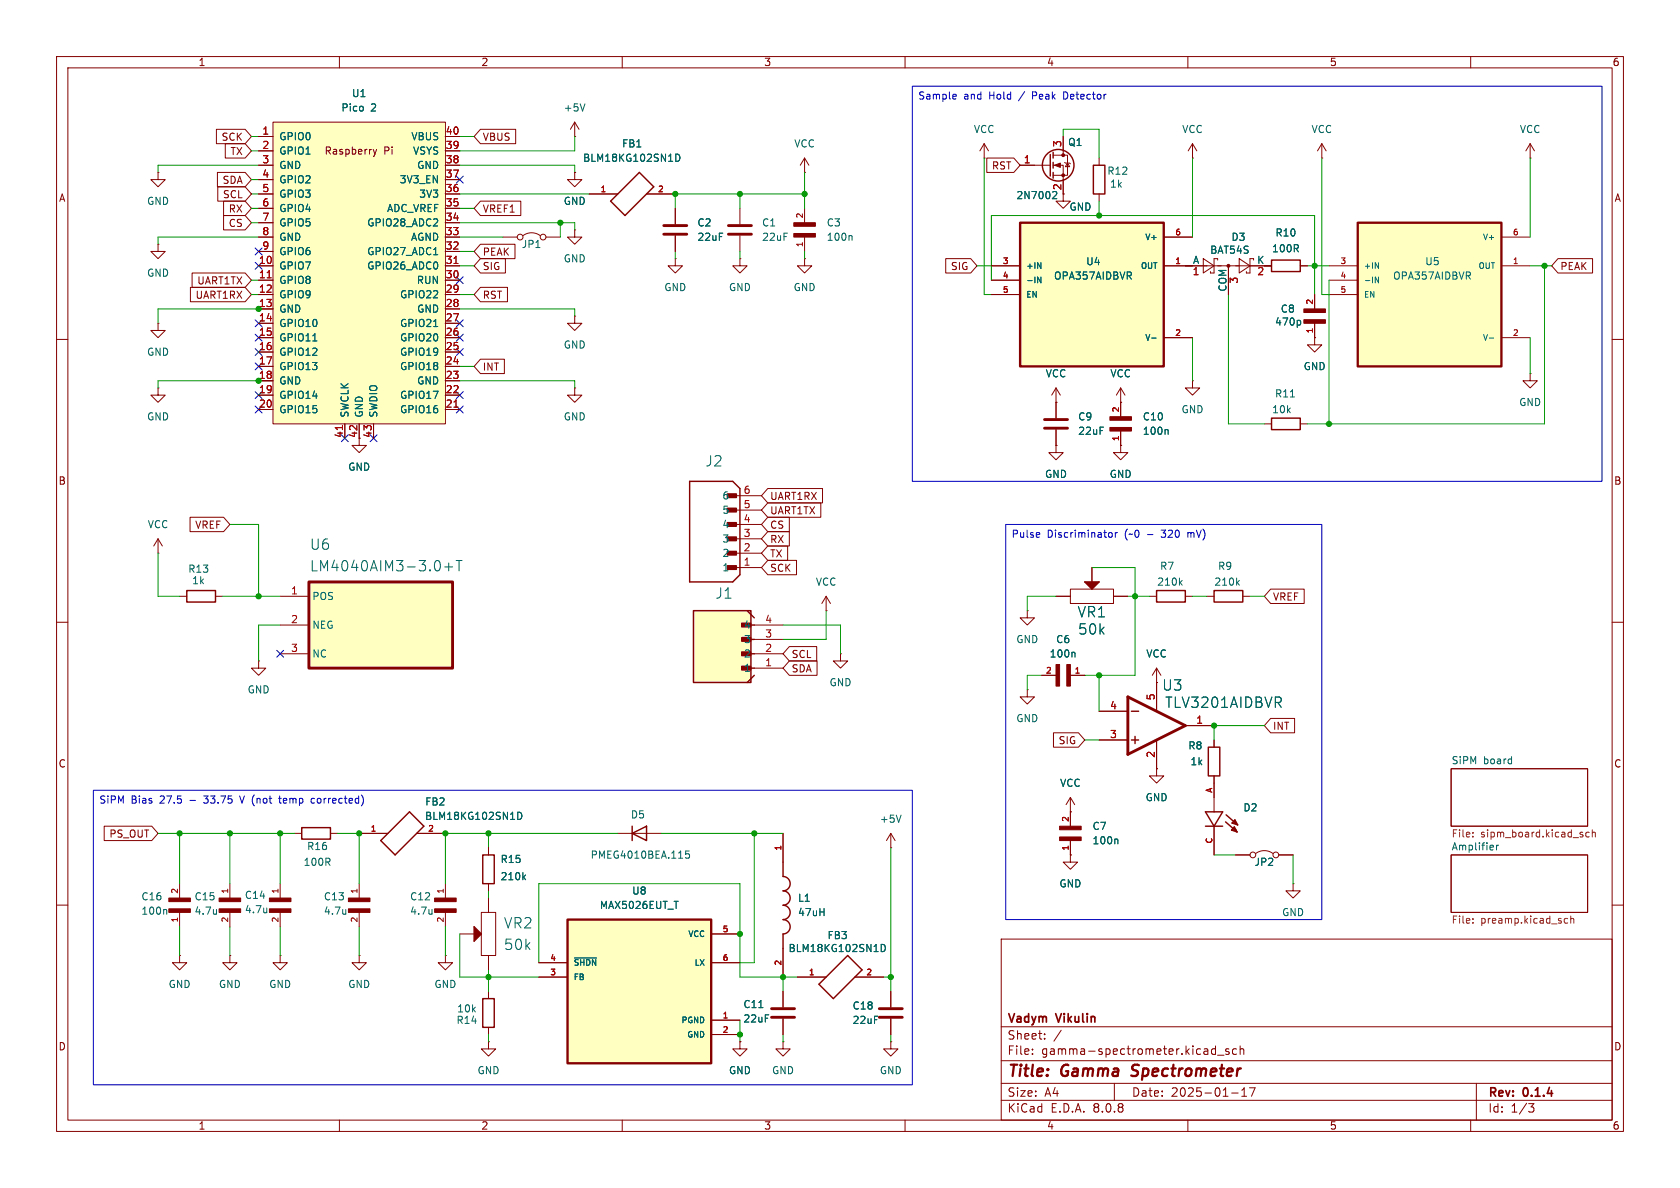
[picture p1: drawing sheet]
<svg xmlns="http://www.w3.org/2000/svg" width="297mm" height="210mm" viewBox="0 0 297 210" stroke-linecap="round" stroke-linejoin="round" font-family="sans-serif">
<g fill="none" stroke="#840000" stroke-width=".18">
<path d="M10 10h277v190h-277zM12 12h273v186h-273zM60 10v2M110 10v2M160 10v2M210 10v2M260 10v2M104.1 34.3h5.1M114.3 34.3h5.1M119.4 36.8v2.8M130.8 36.8v2.8M119.4 45.7v1.3h1.2l-1.2 1.3-1.3-1.3h1.3"/>
<path d="M119.4 45.7h.1M119.4 41.7v2.8M130.8 45.7v1.3h1.3l-1.3 1.3-1.3-1.3h1.3M130.8 45.7h.1M130.8 41.7v2.8M142.2 45.7v1.3h1.3l-1.3 1.3-1.2-1.3h1.2M142.2 45.7h.1M10 60h2M63.5 77.5v1.2h1.3l-1.3 1.3-1.3-1.3h1.3M285 60h2M10 110h2M45.7 116.8v1.3h1.3l-1.3 1.3-1.3-1.3h1.3"/>
<path d="M45.7 116.8h.1M213.4 105.4h1.2M219.7 105.4h1.3M285 110h2M194.3 130.8h5.1M194.3 125.7h5.1M204.5 120.7v5M204.5 130.8v5.1M209.5 128.3h5.1M214.6 130.8v1.3M214.6 137.2v6.3M256.5 135.9h24.2v10.2h-24.2z"/>
<path d="M214.6 146.1v5M228.6 156.2v1.3h1.3l-1.3 1.3-1.3-1.3h1.3M228.6 156.2h.1M256.5 151.1h24.2v10.2h-24.2zM10 160h2M177 166h108v32h-108zM285 160h2M60 198v2M110 198v2M160 198v2M177 194.5h108M177 191.5h108"/>
<path d="M177 187.5h108M177 181.5h108M182.5 186.3v.1M182.5 185.5v.1M184.7 183.6v.1M184.7 182.8v.1M187.6 182.1l-1.3 2M197 191.5v3M210 198v2M214.3 186.3h.6M214.3 185.5h.6M214.9 184.9v1.5"/>
<path d="M215.2 186.5h1.2M217.2 185.5l-.3-.1-.2 .2v.2l.5 .2v.3h-.5M217.7 193.2h1.2M218.6 185.5l-.4-.1-.3 .3v.4l.1 .2h.6M219.2 185.5l.3-.1 .3 .1 .1 .9M219.2 184.9v1.5M219.5 193.8h.9M219.5 192.7l.5-.4v1.5M220.9 192.3h1l-.7 1.5M260 198v2M261 191.5v6.5M270.2 195.1h1l-.5 .6 .4 .1 .1 .5-.3 .3h-.4"/>
</g>
<path d="M200 190.1l.3 .1M200.3 188.4l-.1 .2v.4" fill="none" stroke="#840000" stroke-width=".4"/>
<path d="M119.5 27.2a.64 .64 0 0 1 .7 .7 .64 .64 0 0 1-.7 .6zM218.7 103l.4 .4M219.1 102.6l-.5 .5M264.6 149.4v.9M264.9 149.4l-.3 .3" fill="none" stroke="#006464" stroke-width=".18"/>
<path d="M260.4 147.2v.1M260.4 147.8v.2M281 147.2l-.4-.1-.3 .3 .2 .5h.5M281.5 147.2l.2-.1 .3 .1v.8M281.5 146.7v1.3M260.4 163.1v.1M260.4 162.4v.1M276.6 163.1l.2 .1 .3-.1M277.1 162.4h-.3l-.2 .1M277.7 162.5l.2-.1h.3v.8M277.7 161.9v1.3" fill="none" stroke="#725600" stroke-width=".18"/>
<g fill="none" stroke="#840000" stroke-width=".25">
<path d="M113 30.5l2.6 2.5-5.1 5.1-2.6-2.5zM214.6 104.4h5.1v2h-5.1zM200 130.8h1.3M200 125.7h1.3M200.7 130.2v1.2M213.6 132.1h2v5.1h-2zM213.1 143.5h3.1l-1.6 2.6zM213.1 146.1h3.1M216.7 145.3l2 1.8M216.8 144l2 1.8M217.7 146.7l.5-.5 .5 .9M217.7 146.7l1 .4"/>
<path d="M217.8 145.5l.5-.6 .5 .9M217.8 145.5l1 .3M218.1 146.4l.2 .2M218.2 145.1l.2 .2M218.5 146.6v.2l-.8-.1M218.6 145.4v.1h-.8"/>
</g>
<path d="M117.3 39.9h4.1M128.8 39.9h4M117.3 41.4h4.1M128.8 41.4h4M199.4 123.2l10.1 5.1-10.1 5.1z" fill="none" stroke="#840000" stroke-width=".51"/>
<path d="M54.6 102.9h25.4v15.2h-25.4z" fill="#ffffc2"/>
<path d="M54.6 102.9h25.4v15.2h-25.4z" fill="none" stroke="#800000" stroke-width=".51"/>
<g fill="none" stroke="#840000" stroke-width=".18">
<path d="M142.2 30.5h.1M142.2 27.9l-.7 1.3M142.2 27.9v2.6M142.2 36.8v2.6M142.2 27.9l.8 1.3M88.9 41.9h2.5M92.5 41.7a2.54 2.54 0 0 1 3 0M96.5 41.9h2.6M101.6 40.6v1.3h1.3l-1.3 1.3-1.3-1.3h1.3M101.6 40.6h.1M101.6 55.9v1.3h1.3l-1.3 1.2-1.3-1.2h1.3M101.6 55.9h.1"/>
<path d="M142.2 41.9v2.6M101.6 68.6v1.3h1.3l-1.3 1.2-1.3-1.2h1.3M101.6 68.6h.1M27.9 97.8h.1M27.9 95.3l-.7 1.2M27.9 95.3v2.5M27.9 95.3l.8 1.2M31.7 105.4h1.3M38.1 105.4h1.3M49.5 105.4h5.1M49.5 110.5h5.1M49.5 115.6h5.1"/>
<path d="M181.6 108v1.2h1.3l-1.3 1.3-1.3-1.3h1.3M181.6 108h.1M184.1 119.4h2.6M189.2 104.1h7.6v2.6h-7.6zM189.2 119.4h2.6M203.2 105.4h1.3M204.5 118.1l-.8 1.3M204.5 118.1v2.6M204.5 118.1l.7 1.3M209.5 105.4h1.3M181.6 121.9v1.3h1.3l-1.3 1.3-1.3-1.3h1.3M181.6 121.9h.1"/>
<path d="M204.5 120.7h.1M109.2 147.3h7.6"/>
<circle cx="91.9" cy="41.9" r=".51"/>
<circle cx="96" cy="41.9" r=".51"/>
</g>
<path d="M150.5 41.6l.1 .2v.7M79.3 99.5v1.4M80.6 99.1h1.1M81.2 99.1v1.8M78.6 100.2h1.4M189.9 115.3l.1 .2v.6M208.6 103l.4 .4M209 102.6l-.5 .5M121.8 150.4h-.6v.6l.2-.1 .4 .1 .1 .2-.1 .4-.1 .1-.5-.1" fill="none" stroke="#006464" stroke-width=".18"/>
<path d="M33 104.4h5.1v2h-5.1zM191.8 102.9h2.5l-1.3 1.2zM204.5 104.4h5v2h-5zM111.8 147.3l2.5-1.2v2.5zM111.8 146.1v2.5" fill="none" stroke="#840000" stroke-width=".25"/>
<g fill="#840000" stroke="#840000" stroke-width=".18">
<path d="M140.3 41.3h3.8v.6h-3.8z"/>
<path d="M140.3 39.4h3.8v.6h-3.8z"/>
<path d="M188.6 117.5h.6v3.8h-.6z"/>
<path d="M186.7 117.5h.6v3.8h-.6z"/>
</g>
<path d="M191.8 102.9h2.5l-1.3 1.2z" fill="#840000"/>
<path d="M198.1 78.7v1.3h1.3l-1.3 1.3-1.3-1.3h1.3M198.1 78.7h.1M198.1 71.1v2.6M198.1 76.2v2.5M186.7 105.4h2.5M193 100.3v2.6M196.8 105.4h2.6M189.2 143.5h.1M189.2 141l-.7 1.2M189.2 141v5.1M189.2 148.6v2.5M189.2 141l.8 1.2" fill="none" stroke="#840000" stroke-width=".18"/>
<g fill="#840000" stroke="#840000" stroke-width=".18">
<path d="M187.3 148h3.8v.6h-3.8z"/>
<path d="M187.3 146.1h3.8v.6h-3.8z"/>
<path d="M196.2 75.6h3.8v.6h-3.8z"/>
<path d="M196.2 73.7h3.8v.6h-3.8z"/>
</g>
<path d="M206.3 75.9l.2 .2v.7M197.4 148.3l.2 .2v.7" fill="none" stroke="#006464" stroke-width=".18"/>
<path d="M122.6 108h10.2v12.7h-10.2z" fill="#ffffc2"/>
<g fill="#840000" stroke="#840000" stroke-width=".25">
<path d="M131.1 117.8h1.6v.6h-1.6z"/>
<path d="M128.6 87.3h1.6v.6h-1.6z"/>
<path d="M128.6 89.9h1.6v.6h-1.6z"/>
<path d="M128.6 92.4h1.6v.6h-1.6z"/>
<path d="M128.6 94.9h1.6v.7h-1.6z"/>
<path d="M128.6 97.5h1.6v.6h-1.6z"/>
<path d="M128.6 100h1.6v.6h-1.6z"/>
</g>
<path d="M121.9 85.1h7.6l1.3 1.3v15.2l-1.3 1.3h-7.6zM131.4 110.5h1.9M131.4 113h1.9M131.4 115.6h1.9M131.4 118.1h1.9M132.1 108l1.2 1.2M133.3 119.4l-1.2 1.3" fill="none" stroke="#840000" stroke-width=".25"/>
<path d="M122.6 108h10.2v12.7h-10.2z" fill="none" stroke="#800000" stroke-width=".25"/>
<g fill="none" stroke="#840000" stroke-width=".18">
<path d="M270.5 27.9h.1M270.5 25.4l-.8 1.3M270.5 25.4v2.5M270.5 25.4l.8 1.3M186.7 78.7v1.3h1.3l-1.3 1.3-1.3-1.3h1.3M186.7 78.7h.1M186.7 71.1h.1M186.7 68.6v5.3M186.7 75.9v2.8M186.7 68.6l-.8 1.3M186.7 68.6l.8 1.3M198.1 71.1h.1"/>
<path d="M198.1 68.6l-.7 1.3M198.1 68.6v2.5M198.1 68.6l.8 1.3M129.5 97.8h5.1M129.5 95.3h5.1M129.5 92.7h5.1M129.5 90.2h5.1M129.5 87.6h5.1M129.5 100.3h5.1M133.3 118.1h5.1M133.3 115.6h5.1M133.3 113h5.1"/>
<path d="M133.3 110.5h5.1M146 108h.1M146 105.4l-.7 1.3M146 105.4v2.6M146 105.4l.8 1.3M148.6 115.6v1.2h1.3l-1.3 1.3-1.3-1.3h1.3M148.6 115.6h.1M40.6 156.2v2.6M49.5 156.2v2.6M31.7 168.9v1.3h1.3l-1.3 1.3-1.2-1.3h1.2M31.7 168.9h.1M40.6 168.9v1.3h1.3l-1.3 1.3-1.2-1.3h1.2"/>
<path d="M40.6 168.9h.1M40.6 161.3v2.5M49.5 168.9v1.3h1.3l-1.3 1.3-1.2-1.3h1.2M49.5 168.9h.1M49.5 161.3v2.5M138.4 184.2v1.2h1.3l-1.3 1.3-1.2-1.3h1.2M138.4 184.2h.1"/>
</g>
<path d="M184.7 75.7h4M184.7 74.2h4" fill="none" stroke="#840000" stroke-width=".51"/>
<g fill="#840000" stroke="#840000" stroke-width=".18">
<path d="M38.7 160.7h3.8v.6h-3.8z"/>
<path d="M38.7 158.8h3.8v.6h-3.8z"/>
<path d="M47.6 160.7h3.8v.6h-3.8z"/>
<path d="M47.6 158.8h3.8v.6h-3.8z"/>
</g>
<path d="M38.3 160.8v.8M38.3 161.5l-.1 .1M47.2 160.5v.9M47.2 161.2l-.1 .1" fill="none" stroke="#006464" stroke-width=".18"/>
<path d="M240 39.4h25.4v25.4h-25.4z" fill="#ffffc2"/>
<path d="M240 39.4h25.4v25.4h-25.4z" fill="none" stroke="#840000" stroke-width=".41"/>
<path d="M234.9 47h5.1M234.9 49.5h5.1M234.9 52.1h5.1M265.4 47h5.1M265.4 59.7h5.1M265.4 41.9h5.1" fill="none" stroke="#840000" stroke-width=".18"/>
<path d="M243.1 46.4l.6 1.1v-1.1M243.1 49l.6 1v-1M263.3 59.8h.8" fill="none" stroke="#006464" stroke-width=".18"/>
<path d="M48.3 21.6h30.4v53.3h-30.4z" fill="#ffffc2"/>
<g fill="none" stroke="#840000" stroke-width=".18">
<path d="M45.7 24.1h2.6M45.7 26.7h2.6M45.7 29.2h2.6M45.7 39.4h2.6M45.7 36.8h2.6M45.7 34.3h2.6M45.7 31.8h2.6M48.3 21.6h30.4v53.3h-30.4zM66 26.4l.3 .8M66.3 27.2l-.3 .5M66.6 26.4l-.3 .8M78.7 24.1h2.6"/>
<path d="M78.7 26.7h2.6M78.7 29.2h2.6M78.7 39.4h2.6M78.7 36.8h2.6M78.7 34.3h2.6M78.7 31.8h2.6M174 27.9h.1M174 25.4l-.8 1.3M174 25.4v2.5M174 25.4l.8 1.3M45.7 47h2.6M45.7 49.5h2.6"/>
<path d="M45.7 52.1h2.6M45.7 54.6h2.6M45.7 57.2h2.6M45.7 59.7h2.6M45.7 44.5h2.6M45.7 41.9h2.6M78.7 47h2.6M78.7 49.5h2.6M78.7 52.1h2.6M78.7 54.6h2.6M78.7 57.2h2.6M78.7 59.7h2.6"/>
<path d="M78.7 44.5h2.6M78.7 41.9h2.6M45.7 62.2h2.6M45.7 64.8h2.6M45.7 67.3h2.6M45.7 69.9h2.6M45.7 72.4h2.6M61 74.9v2.6M63.5 74.9v2.6M66 74.9v2.6M78.7 62.2h2.6M78.7 64.8h2.6"/>
<path d="M78.7 67.3h2.6M78.7 69.9h2.6M78.7 72.4h2.6M270.5 66v1.3h1.3l-1.3 1.3-1.3-1.3h1.3M270.5 66h.1M63.5 156.2v2.6M78.7 156.2v2.6M86.4 149.9v1.2M86.4 156.2v1.3M63.5 168.9v1.3h1.3l-1.3 1.3-1.3-1.3h1.3M63.5 168.9h.1M63.5 161.3v2.5"/>
<path d="M78.7 168.9v1.3h1.3l-1.3 1.3-1.2-1.3h1.2M78.7 168.9h.1M78.7 161.3v2.5M85.1 161.3h2.5v7.6h-2.5zM86.4 175.3v1.2M86.4 181.6v1.3"/>
</g>
<path d="M47.2 49.1h.8M80.3 46.6h.7M60.5 75.2v.8M80.3 72h.7" fill="none" stroke="#a90000" stroke-width=".18"/>
<path d="M76.7 57.7h.7M76.7 45h.7M55.3 60.3h.7M92.6 155l.3 .5M92.9 154.7l-.5 .5M61.1 160.8v.8M61.1 161.5v.1M76.4 160.8v.8M76.4 161.5l-.1 .1" fill="none" stroke="#006464" stroke-width=".18"/>
<g fill="#840000" stroke="#840000" stroke-width=".18">
<path d="M76.8 160.7h3.8v.6h-3.8z"/>
<path d="M76.8 158.8h3.8v.6h-3.8z"/>
<path d="M61.6 160.7h3.8v.6h-3.8z"/>
<path d="M61.6 158.8h3.8v.6h-3.8z"/>
</g>
<path d="M85.3 151.1h2.1v5.1h-2.1zM83.8 163.8l1.3 1.3-1.3 1.3zM85.3 176.5h2.1v5.1h-2.1z" fill="none" stroke="#840000" stroke-width=".25"/>
<path d="M83.8 163.8l1.3 1.3-1.3 1.3z" fill="#840000"/>
<path d="M86.4 158.8v2.5M81.3 165.1h2.5M86.4 168.9v2.6" fill="none" stroke="#840000" stroke-width=".18"/>
<path d="M180.3 39.4h25.4v25.4h-25.4z" fill="#ffffc2"/>
<path d="M180.3 39.4h25.4v25.4h-25.4z" fill="none" stroke="#840000" stroke-width=".41"/>
<g fill="none" stroke="#840000" stroke-width=".18">
<path d="M210.8 27.9h.1M210.8 25.4l-.7 1.3M210.8 25.4v2.5M210.8 25.4l.8 1.3M233.7 27.9h.1M233.7 25.4l-.8 1.3M233.7 25.4v2.5M233.7 25.4l.7 1.3M27.9 57.2v1.2h1.3l-1.3 1.3-1.2-1.3h1.2M27.9 57.2h.1M27.9 43.2v1.3h1.3l-1.3 1.2-1.2-1.2h1.2M27.9 43.2h.1"/>
<path d="M175.3 47h5M175.3 49.5h5M175.3 52.1h5M205.7 47h5.1M205.7 59.7h5.1M205.7 41.9h5.1M232.4 59.7v1.3h1.3l-1.3 1.2-1.3-1.2h1.3M232.4 59.7h.1M232.4 52.1v2.5M232.4 57.2v2.5M27.9 68.6v1.3h1.3l-1.3 1.2-1.2-1.2h1.2M27.9 68.6h.1"/>
<path d="M210.8 67.3v1.3h1.3l-1.3 1.3-1.3-1.3h1.3M210.8 67.3h.1M223.5 74.9h1.3M229.9 74.9h1.2M31.7 156.2v2.6M52.1 147.3h1.2M58.4 147.3h1.3M63.5 147.3h5.1M73.7 147.3h5M138.4 147.3v5.1M157.5 149.9h.1M157.5 147.3l-.8 1.3"/>
<path d="M157.5 147.3v2.6M157.5 147.3l.7 1.3M31.7 161.3v2.5M138.4 167.6v5.1M138.4 175.3v2.8M141 172.7h5M151.1 172.7h5.1M138.4 180.1v2.8M157.5 184.2v1.2h1.2l-1.2 1.3-1.3-1.3h1.3M157.5 184.2h.1"/>
</g>
<path d="M183.4 46.4l.6 1.1v-1.1M183.4 49l.6 1v-1M203.6 59.8h.8M229.7 56.6l.2 .3v.3l-.2 .3M228.1 70.2h.8M91.5 143.6a.64 .64 0 0 1 .8 .6 .64 .64 0 0 1-.8 .7zM159.3 144.1l-.4 1.3M29.3 160.8l.2 .2v.6M134.2 178.1h.7M155.8 166.9a.64 .64 0 0 1 .7 .7 .64 .64 0 0 1-.7 .6z" fill="none" stroke="#006464" stroke-width=".18"/>
<path d="M224.8 73.9h5.1v2h-5.1zM53.3 146.3h5.1v2h-5.1zM72.4 143.5l2.5 2.6-5.1 5-2.5-2.5zM138.4 152.4v2.5a1.27 1.27 0 0 1 1.3 1.3 1.27 1.27 0 0 1-1.3 1.3 1.27 1.27 0 0 1 1.3 1.3 1.27 1.27 0 0 1-1.3 1.2 1.27 1.27 0 0 1 1.3 1.3 1.27 1.27 0 0 1-1.3 1.3 1.27 1.27 0 0 1 1.3 1.2 1.27 1.27 0 0 1-1.3 1.3v2.5M149.9 168.9l2.5 2.6-5.1 5-2.5-2.5z" fill="none" stroke="#840000" stroke-width=".25"/>
<g fill="#840000" stroke="#840000" stroke-width=".18">
<path d="M230.5 56.5h3.8v.7h-3.8z"/>
<path d="M230.5 54.6h3.8v.6h-3.8z"/>
<path d="M29.8 160.7h3.9v.6h-3.9z"/>
<path d="M29.8 158.8h3.9v.6h-3.9z"/>
</g>
<path d="M136.4 179.8h4.1M136.4 178.3h4.1" fill="none" stroke="#840000" stroke-width=".51"/>
<path d="M100.3 162.6h25.4v25.4h-25.4z" fill="#ffffc2"/>
<path d="M100.3 162.6h25.4v25.4h-25.4z" fill="none" stroke="#840000" stroke-width=".41"/>
<g fill="none" stroke="#840000" stroke-width=".18">
<path d="M27.9 30.5v1.3h1.3l-1.3 1.2-1.2-1.2h1.2M27.9 30.5h.1M38.3 22.9h5l1.1 1.2-1.1 1.3h-5zM38.4 30.5h4.9l1.1 1.3-1.1 1.2h-4.9zM38.5 33h4.8l1.1 1.3-1.1 1.3h-4.8zM39.5 35.6h3.8l1.1 1.2-1.1 1.3h-3.8zM39.5 38.1h3.8l1.1 1.3-1.1 1.2h-3.8zM39.8 25.4h3.5l1.1 1.3-1.1 1.2h-3.5zM45.7 29.2h2.6M45.7 24.1h2.6M45.7 26.7h2.6M45.7 39.4h2.6"/>
<path d="M45.7 36.8h2.6M45.7 34.3h2.6M45.7 31.8h2.6M78.7 29.2h2.6M78.7 24.1h2.6M78.7 26.7h2.6M78.7 39.4h2.6M78.7 36.8h2.6M78.7 34.3h2.6M78.7 31.8h2.6M84.9 22.9h6.3v2.5h-6.3l-1.1-1.3zM84.9 35.6h7.2v2.5h-7.2l-1.1-1.3z"/>
<path d="M101.6 30.5v1.3h1.3l-1.3 1.2-1.3-1.2h1.3M101.6 30.5h.1M101.6 24.1h.1M101.6 21.6l-.8 1.3M101.6 21.6v2.5M101.6 21.6l.8 1.3M104.1 34.3h5.1M114.3 34.3h5.1M119.4 36.8v2.8M174.4 27.9h4.8l1.1 1.3-1.1 1.3h-4.8zM180.3 29.2h5.4M186.2 29.2h1.8v6.4h1.2l-1.2 1.2-1.3-1.2h1.3"/>
<path d="M186.2 27.4h2.5v3.6h-2.5M188 24.1v3.3M188.2 28.7l.1 .1h.8l.1 .2M188.7 28.8l.4 .7h-.8zM194.3 27.9v1.3M194.3 34.3v1.3M33.7 50.8h9.6l1.1 1.3-1.1 1.2h-9.6zM34 48.3h9.3l1.1 1.2-1.1 1.3h-9.3zM45.7 47h2.6M45.7 49.5h2.6M45.7 52.1h2.6M45.7 54.6h2.6"/>
<path d="M45.7 57.2h2.6M45.7 59.7h2.6M45.7 44.5h2.6M45.7 41.9h2.6M78.7 47h2.6M78.7 49.5h2.6M78.7 52.1h2.6M78.7 54.6h2.6M78.7 57.2h2.6M78.7 59.7h2.6M78.7 44.5h2.6M78.7 41.9h2.6"/>
<path d="M84.9 45.7h4.4v2.6h-4.4l-1.1-1.3zM84.9 43.2h6.1v2.5h-6.1l-1.1-1.2zM84.9 50.8h4.8v2.5h-4.8l-1.1-1.2zM119.4 41.7v2.8M167.2 45.7h4.4l1.1 1.3-1.1 1.3h-4.4zM175.3 47h5M175.3 49.5h5M175.3 52.1h5M205.7 47h19.1M205.7 59.7h5.1M205.7 41.9h5.1M212.7 45.7l1.9 1.3-1.9 1.3z"/>
<path d="M215.3 46v-.3h-.7v2.6h-.6v-.3M217.2 47v5.1M219.1 45.7l1.9 1.3-1.9 1.3zM221.6 46v-.3h-.6v2.6h-.7v-.3M229.9 47h1.2M232.4 59.7h.1M232.4 52.1v2.5M232.4 57.2v2.5M275.4 45.7h6.1v2.6h-6.1l-1.1-1.3zM45.7 62.2h2.6M45.7 64.8h2.6M45.7 67.3h2.6"/>
<path d="M45.7 69.9h2.6M45.7 72.4h2.6M61 74.9v2.6M63.5 74.9v2.6M66 74.9v2.6M78.7 62.2h2.6M78.7 64.8h2.6M78.7 67.3h2.6M78.7 69.9h2.6M78.7 72.4h2.6M84.9 63.5h4.3v2.5h-4.3l-1.1-1.2zM186.7 78.7h.1"/>
<path d="M186.7 71.1h.1M186.7 71.1v2.8M186.7 75.9v2.8M198.1 78.7h.1M198.1 71.1h.1M198.1 71.1v2.6M198.1 76.2v2.5M33.6 91.4h5.9l1.1 1.3-1.1 1.3h-5.9zM135.7 88.9h9.4v2.5h-9.4l-1.1-1.2zM135.7 94h3.8v2.5h-3.8l-1.1-1.2zM135.7 86.4h9.7v2.5h-9.7l-1.1-1.3zM135.7 91.4h3.8v2.6h-3.8l-1.1-1.3z"/>
<path d="M135.7 96.5h3.5v2.6h-3.5l-1.1-1.3zM135.7 99.1h5.1v2.5h-5.1l-1.1-1.3zM139.5 114.3h4.9v2.5h-4.9l-1.1-1.2zM139.5 116.8h4.9v2.6h-4.9l-1.1-1.3zM184.1 119.4h2.6M186.7 105.4h2.5M189.2 119.4h2.6M193 100.3v2.6M196.8 105.4h2.6M224.6 104.1h6v2.6h-6l-1.1-1.3zM186.2 129.5h4.5l1.1 1.3-1.1 1.3h-4.5zM194.3 130.8h5.1"/>
<path d="M194.3 125.7h5.1M204.5 135.9v1.3h1.2l-1.2 1.2-1.3-1.2h1.3M204.5 135.9h.1M204.5 120.7h.1M204.5 120.7v5M204.5 130.8v5.1M209.5 128.3h5.1M214.6 130.8v1.3M214.6 137.2v3.8M224.6 127h4.3v2.5h-4.3l-1.1-1.2zM18.4 146h8.4l1.1 1.3-1.1 1.3h-8.4zM63.5 147.3h5.1"/>
<path d="M73.7 147.3h5M86.4 149.9v1.2M86.4 156.2v1.3M138.4 147.3v5.1M189.2 151.1v1.3h1.3l-1.3 1.3-1.2-1.3h1.2M189.2 151.1h.1M189.2 143.5h.1M189.2 143.5v2.6M189.2 148.6v2.5M214.6 146.1v5M218.4 151.1h2.6M222 150.9a2.54 2.54 0 0 1 3 0"/>
<path d="M226.1 151.1h2.5M95.2 172.7h5.1M95.2 170.2h5.1M125.7 170.2h5.1M125.7 165.1h5.1M138.4 167.6v5.1M138.4 175.3v2.8M141 172.7h5M151.1 172.7h5.1M157.5 175.3v2.8M86.4 184.2v1.2h1.2l-1.2 1.3-1.3-1.3h1.3M86.4 184.2h.1"/>
<path d="M125.7 180.3h5.1M125.7 182.9h5.1M130.8 184.2v1.2h1.3l-1.3 1.3-1.3-1.3h1.3M130.8 184.2h.1M138.4 180.1v2.8M157.5 180.1v2.8"/>
<circle cx="221.5" cy="151.1" r=".51"/>
<circle cx="225.6" cy="151.1" r=".51"/>
</g>
<g fill="none" stroke="#006464" stroke-width=".18">
<path d="M103.4 18.4l-.4 1.2M119.5 27.2a.64 .64 0 0 1 .7 .7 .64 .64 0 0 1-.7 .6zM186.8 34.2l-.8 .9h.8M76.7 57.7h.7M76.7 45h.7M183.4 46.4l.6 1.1v-1.1M183.4 49l.6 1v-1M203.6 59.8h.8M229.7 56.6l.2 .3v.3l-.2 .3M55.3 60.3h.7M206.3 75.9l.2 .2v.7M189.9 115.3l.1 .2v.6"/>
<path d="M91.5 143.6a.64 .64 0 0 1 .8 .6 .64 .64 0 0 1-.8 .7zM92.6 155l.3 .5M92.9 154.7l-.5 .5M197.4 148.3l.2 .2v.7M101.5 169.3h4M134.2 178.1h.7M155.8 166.9a.64 .64 0 0 1 .7 .7 .64 .64 0 0 1-.7 .6z"/>
</g>
<path d="M155.4 179.8h4.1M155.4 178.3h4.1" fill="none" stroke="#840000" stroke-width=".51"/>
<g fill="none" stroke="#840000" stroke-width=".25">
<path d="M185.7 27.3v3.8M186.2 26.9v1M186.2 28.7v1M186.2 30.5v1M193.3 29.2h2v5.1h-2zM224.8 46h5.1v2h-5.1z"/>
<circle cx="187.1" cy="29.2" r="2.79"/>
</g>
<g fill="#840000" stroke="#840000" stroke-width=".18">
<path d="M186.4 29.2l1.1-.4v.8z"/>
<circle cx="217.2" cy="47" r=".25"/>
<circle cx="188" cy="31" r=".25"/>
<circle cx="188" cy="27.4" r=".25"/>
</g>
<g fill="none" stroke="#0000c2" stroke-width=".18">
<path d="M161.3 15.2h121.9v69.9h-121.9zM168.6 16.7h.4l.1 .3-.6 .1M169 17.5h-.4M188.3 16.2h-.3v1.3h.3M177.8 92.7h55.9v69.9h-55.9zM183.6 94.1l.2 .3-.6 .2M183.8 94.9l-.2 .1M196 94.3l.4-.2 .2 .3-.1 .5-.3 .1-.2-.1M197.2 94.1v.9M197.5 94.1l-.3 .3M202.9 94.5h.9M210 94.1v.9"/>
<path d="M210.2 94.1l-.2 .2M16.5 139.7h144.8v52.1h-144.8zM33.6 141.5h1M42.4 140.7l.4 1.3M49.3 141.1h.4M49.4 140.7v1.1l.3 .2M55.6 141.2l-.4-.1-.2 .3 .1 .5h.5"/>
</g>
<g fill="none" stroke="#009600" stroke-width=".18">
<path d="M44.4 26.7h1.3M44.4 24.1h1.3M44.4 36.8h1.3M44.4 34.3h1.3M44.4 39.4h1.3M44.4 31.8h1.3M45.7 29.2h-17.8v1.3M81.3 29.2h20.3v1.3M81.3 24.1h2.5M81.3 36.8h2.5M81.3 34.3h22.8M81.3 39.4h20.3v1.2"/>
<path d="M99.1 39.4v2.5M101.6 24.1v2.6h-20.3M130.8 34.3v2.5M142.2 34.3h-22.8v2.5M142.2 30.5v6.3M174 27.9v24.2h1.3M188 24.1v-1.2h6.3v5M194.3 35.6v2.5M210.8 27.9v14M233.7 27.9v24.2h1.2M270.5 27.9v14M44.4 49.5h1.3"/>
<path d="M44.4 52.1h1.3M45.7 41.9h-17.8v1.3M48.3 54.6h-20.4v2.6M81.3 52.1h2.5M81.3 54.6h20.3v1.3M81.3 41.9h7.6M81.3 47h2.5M81.3 44.5h2.5M119.4 44.5v1.2M130.8 44.5v1.2M142.2 44.5v1.2M172.7 47h2.6"/>
<path d="M175.3 49.5v-11.4h57.1v14M209.5 47h1.3M210.8 59.7v7.6M217.2 52.1v22.8h6.3M223.5 47h1.3M231.1 47h3.8M234.9 49.5v25.4M270.5 47h3.8M270.5 59.7v6.3M273 47v27.9h-41.9M48.3 67.3h-20.4v1.3M81.3 67.3h20.3v1.3"/>
<path d="M81.3 64.8h2.5M27.9 97.8v7.6h3.8M40.6 92.7h5.1v12.7M39.4 105.4h10.1M49.5 110.5h-3.8v6.3M138.4 110.5h10.2v5.1M146 108v5h-7.6M184.1 119.4h-2.5v2.5M186.7 105.4h-5.1v2.6M193 100.3h7.7v19.1h-8.9M194.3 119.4v6.3M199.4 105.4h3.8"/>
<path d="M210.8 105.4h2.6M221 105.4h2.5M191.8 130.8h2.5M223.5 128.3h-8.9v2.5M27.9 147.3h24.2M31.7 147.3v8.9M40.6 147.3v8.9M49.5 147.3v8.9M59.7 147.3h3.8v8.9M86.4 147.3v2.6M86.4 157.5v1.3M109.2 147.3h-30.5v8.9"/>
<path d="M116.8 147.3h21.6M133.3 147.3v22.9h-2.5M157.5 149.9v25.4M214.6 151.1h3.8M228.6 151.1v5.1M31.7 163.8v5.1M40.6 163.8v5.1M49.5 163.8v5.1M63.5 163.8v5.1M78.7 163.8v5.1M81.3 165.1v7.6h13.9M86.4 171.5v3.8"/>
<path d="M95.2 170.2v-14h35.6v16.5h10.2M138.4 172.7v2.6M156.2 172.7h1.3M86.4 182.9v1.3M130.8 180.3v3.9M138.4 182.9v1.3M157.5 182.9v1.3"/>
</g>
<g fill="none" stroke="#000084" stroke-width=".18">
<path d="M80.7 31.1l1.2 1.3M81.9 31.1l-1.2 1.3M45.1 56.5l1.2 1.3M45.1 59.1l1.2 1.2M45.1 43.8l1.2 1.3M45.1 46.4l1.2 1.2M46.3 56.5l-1.2 1.3M46.3 59.1l-1.2 1.2M46.3 43.8l-1.2 1.3M46.3 46.4l-1.2 1.2M80.7 59.1l1.2 1.2M80.7 56.5l1.2 1.3"/>
<path d="M80.7 48.9l1.2 1.2M81.9 56.5l-1.2 1.3M81.9 59.1l-1.2 1.2M81.9 48.9l-1.2 1.2M45.1 61.6l1.2 1.2M45.1 69.2l1.2 1.3M45.1 64.2l1.2 1.2M45.1 71.8l1.2 1.2M46.3 61.6l-1.2 1.2M46.3 69.2l-1.2 1.3M46.3 64.2l-1.2 1.2M46.3 71.8l-1.2 1.2"/>
<path d="M60.4 76.9l1.2 1.2M61.6 76.9l-1.2 1.2M65.4 76.9l1.2 1.2M66.6 76.9l-1.2 1.2M80.7 69.2l1.2 1.3M80.7 71.8l1.2 1.2M80.7 61.6l1.2 1.2M81.9 69.2l-1.2 1.3M81.9 71.8l-1.2 1.2M81.9 61.6l-1.2 1.2M48.9 115l1.2 1.2M50.1 115l-1.2 1.2"/>
</g>
<path d="M47.2 49.1h.8M80.3 46.6h.7M60.5 75.2v.8M80.3 72h.7" fill="none" stroke="#a90000" stroke-width=".18"/>
<g fill="#009600" stroke="#009600" stroke-width=".18">
<circle cx="31.7" cy="147.3" r=".46"/>
<circle cx="45.7" cy="105.4" r=".46"/>
<circle cx="86.4" cy="147.3" r=".46"/>
<circle cx="133.3" cy="147.3" r=".46"/>
<circle cx="45.7" cy="67.3" r=".46"/>
<circle cx="45.7" cy="54.6" r=".46"/>
<circle cx="119.4" cy="34.3" r=".46"/>
<circle cx="99.1" cy="39.4" r=".46"/>
<circle cx="130.8" cy="34.3" r=".46"/>
<circle cx="49.5" cy="147.3" r=".46"/>
<circle cx="63.5" cy="147.3" r=".46"/>
<circle cx="40.6" cy="147.3" r=".46"/>
<circle cx="78.7" cy="147.3" r=".46"/>
<circle cx="86.4" cy="172.7" r=".46"/>
<circle cx="157.5" cy="172.7" r=".46"/>
<circle cx="138.4" cy="172.7" r=".46"/>
<circle cx="130.8" cy="182.9" r=".46"/>
<circle cx="130.8" cy="165.1" r=".46"/>
<circle cx="142.2" cy="34.3" r=".46"/>
<circle cx="194.3" cy="38.1" r=".46"/>
<circle cx="194.3" cy="119.4" r=".46"/>
<circle cx="200.7" cy="105.4" r=".46"/>
<circle cx="214.6" cy="128.3" r=".46"/>
<circle cx="232.4" cy="47" r=".46"/>
<circle cx="234.9" cy="74.9" r=".46"/>
<circle cx="273" cy="47" r=".46"/>
</g>
<g font-size="2.8" fill="#840000">
<text x="178" y="190.9">Title:</text>
<text x="187.7" y="190.9">Gamma</text>
<text x="200.9" y="190.9">Spectrometer</text>
</g>
<g font-size="2.5" fill="#006464">
<text x="124.6" y="82.7">J2</text>
<text x="54.7" y="101.2">LM4040AIM3-3.0+T</text>
<text x="54.7" y="97.4">U6</text>
<text x="126.4" y="106">J1</text>
<text x="190.4" y="109.3">VR1</text>
<text x="190.5" y="112.4">50k</text>
<text x="205.4" y="122.3">U3</text>
<text x="205.9" y="125.3">TLV3201AIDBVR</text>
<text x="89" y="164.3">VR2</text>
<text x="89" y="168.1">50k</text>
</g>
<g font-size="2.1" fill="#840000">
<text x="178" y="184">Sheet:</text>
<text x="178" y="181.2">Vadym</text>
<text x="186.9" y="181.2">Vikulin</text>
<text x="178" y="186.7">File:</text>
<text x="184.1" y="186.7">gamma-spectrometer.kicad_sch</text>
<text x="178" y="196.9">KiCad</text>
<text x="178" y="194.1">Size:</text>
<text x="184.7" y="194.1">A4</text>
<text x="185.7" y="196.9">E.D.A.</text>
<text x="193.3" y="196.9">8.0.8</text>
<text x="200" y="194.1">Date:</text>
<text x="207" y="194.1">2025-01-17</text>
<text x="263" y="194.3">Rev:</text>
<text x="263" y="196.9">Id:</text>
<text x="267.1" y="196.9">1/3</text>
<text x="269.4" y="194.3">0.1.4</text>
</g>
<g font-size="1.8" fill="#840000">
<text x="35" y="11.9">1</text>
<text x="85" y="11.9">2</text>
<text x="135" y="11.9">3</text>
<text x="185" y="11.9">4</text>
<text x="235" y="11.9">5</text>
<text x="285" y="11.9">6</text>
<text x="39.1" y="25.1">SCK</text>
<text x="40.6" y="27.6">TX</text>
<text x="57.3" y="27.5">Raspberry</text>
<text x="67.8" y="27.5">Pi</text>
<text x="85.2" y="25.1">VBUS</text>
<text x="10.3" y="35.9">A</text>
<text x="39.2" y="32.7">SDA</text>
<text x="39.3" y="35.2">SCL</text>
<text x="175.3" y="30.2">RST</text>
<text x="187.7" y="33.7" transform="rotate(-90 187.7 33.7)">2</text>
<text x="285.3" y="35.9">A</text>
<text x="40.3" y="37.8">RX</text>
<text x="40.3" y="40.3">CS</text>
<text x="85.2" y="37.8">VREF1</text>
<text x="85.2" y="47.9">SIG</text>
<text x="85.2" y="45.4">PEAK</text>
<text x="168" y="47.9">SIG</text>
<text x="275.7" y="47.9">PEAK</text>
<text x="34.5" y="53">UART1RX</text>
<text x="34.8" y="50.5">UART1TX</text>
<text x="85.2" y="53">RST</text>
<text x="85.2" y="65.7">INT</text>
<text x="10.3" y="85.9">B</text>
<text x="136" y="88.6">UART1RX</text>
<text x="285.3" y="85.9">B</text>
<text x="34.4" y="93.7">VREF</text>
<text x="136" y="91.1">UART1TX</text>
<text x="136" y="93.7">CS</text>
<text x="136" y="96.2">RX</text>
<text x="136" y="98.7">TX</text>
<text x="136" y="101.3">SCK</text>
<text x="224.9" y="106.4">VREF</text>
<text x="139.9" y="116.5">SCL</text>
<text x="139.9" y="119.1">SDA</text>
<text x="187.1" y="131.8">SIG</text>
<text x="224.9" y="129.2">INT</text>
<text x="10.3" y="135.9">C</text>
<text x="285.3" y="135.9">C</text>
<text x="19.2" y="148.3">PS_OUT</text>
<text x="10.3" y="185.9">D</text>
<text x="285.3" y="185.9">D</text>
<text x="35" y="199.9">1</text>
<text x="85" y="199.9">2</text>
<text x="135" y="199.9">3</text>
<text x="185" y="199.9">4</text>
<text x="235" y="199.9">5</text>
<text x="285" y="199.9">6</text>
</g>
<g font-size="1.8" fill="#006464">
<text x="62.1" y="17.4">U1</text>
<text x="60.3" y="19.9">Pico</text>
<text x="65.5" y="19.9">2</text>
<text x="99.6" y="19.9">+5V</text>
<text x="172.1" y="23.7">VCC</text>
<text x="208.9" y="23.7">VCC</text>
<text x="231.8" y="23.7">VCC</text>
<text x="268.6" y="23.7">VCC</text>
<text x="49.3" y="25">GPIO0</text>
<text x="49.3" y="27.5">GPIO1</text>
<text x="72.6" y="25">VBUS</text>
<text x="72.9" y="27.5">VSYS</text>
<text x="103" y="28.8">BLM18KG102SN1D</text>
<text x="109.9" y="26.3">FB1</text>
<text x="140.3" y="26.3">VCC</text>
<text x="188.7" y="26">Q1</text>
<text x="49.3" y="30.1">GND</text>
<text x="49.3" y="32.6">GPIO2</text>
<text x="49.3" y="35.2">GPIO3</text>
<text x="70.6" y="32.6">3V3_EN</text>
<text x="73.7" y="30.1">GND</text>
<text x="74" y="35.2">3V3</text>
<text x="179.6" y="35.4">2N7002</text>
<text x="195.7" y="31.1">R12</text>
<text x="196.1" y="33.4">1k</text>
<text x="25.9" y="36.4">GND</text>
<text x="49.3" y="37.7">GPIO4</text>
<text x="49.3" y="40.2">GPIO5</text>
<text x="64.8" y="40.2">GPIO28_ADC2</text>
<text x="68.3" y="37.7">ADC_VREF</text>
<text x="99.6" y="36.4">GND</text>
<text x="123.2" y="40.2">C2</text>
<text x="134.6" y="40.2">C1</text>
<text x="146.1" y="40.2">C3</text>
<text x="189" y="37.4">GND</text>
<text x="49.3" y="47.9">GPIO7</text>
<text x="49.3" y="42.8">GND</text>
<text x="49.3" y="45.3">GPIO6</text>
<text x="64.8" y="47.9">GPIO26_ADC0</text>
<text x="64.8" y="45.3">GPIO27_ADC1</text>
<text x="72.6" y="42.8">AGND</text>
<text x="92.2" y="44">JP1</text>
<text x="99.6" y="46.6">GND</text>
<text x="123.2" y="42.8">22uF</text>
<text x="134.6" y="42.8">22uF</text>
<text x="146.1" y="42.8">100n</text>
<text x="191.9" y="47.1">U4</text>
<text x="210.8" y="46.7">A</text>
<text x="213.8" y="45.1">BAT54S</text>
<text x="217.6" y="42.8">D3</text>
<text x="222.1" y="46.7">K</text>
<text x="224.8" y="44.8">100R</text>
<text x="225.4" y="42">R10</text>
<text x="251.9" y="47.1">U5</text>
<text x="25.9" y="49.1">GND</text>
<text x="49.3" y="50.4">GPIO8</text>
<text x="49.3" y="52.9">GPIO9</text>
<text x="70.6" y="52.9">GPIO22</text>
<text x="73.6" y="50.4">RUN</text>
<text x="117.3" y="51.7">GND</text>
<text x="128.8" y="51.7">GND</text>
<text x="140.2" y="51.7">GND</text>
<text x="186.2" y="49.6">OPA357AIDBVR</text>
<text x="216.9" y="51.7" transform="rotate(-90 216.9 51.7)">COM</text>
<text x="246.2" y="49.6">OPA357AIDBVR</text>
<text x="49.3" y="55.5">GND</text>
<text x="49.3" y="58">GPIO10</text>
<text x="70.6" y="58">GPIO21</text>
<text x="73.7" y="55.5">GND</text>
<text x="225.3" y="57.8">470p</text>
<text x="226.3" y="55.5">C8</text>
<text x="25.9" y="63.1">GND</text>
<text x="49.3" y="60.6">GPIO11</text>
<text x="49.3" y="63.1">GPIO12</text>
<text x="49.3" y="65.6">GPIO13</text>
<text x="70.6" y="65.6">GPIO18</text>
<text x="70.6" y="63.1">GPIO19</text>
<text x="70.6" y="60.6">GPIO20</text>
<text x="99.6" y="61.8">GND</text>
<text x="230.4" y="65.6">GND</text>
<text x="49.3" y="68.2">GND</text>
<text x="49.3" y="70.7">GPIO14</text>
<text x="70.6" y="70.7">GPIO17</text>
<text x="73.7" y="68.2">GND</text>
<text x="184.8" y="66.9">VCC</text>
<text x="196.2" y="66.9">VCC</text>
<text x="225.3" y="70.5">R11</text>
<text x="268.5" y="72">GND</text>
<text x="25.9" y="74.5">GND</text>
<text x="49.3" y="73.3">GPIO15</text>
<text x="61.8" y="73.9" transform="rotate(-90 61.8 73.9)">SWCLK</text>
<text x="64.4" y="73.9" transform="rotate(-90 64.4 73.9)">GND</text>
<text x="66.9" y="73.9" transform="rotate(-90 66.9 73.9)">SWDIO</text>
<text x="70.6" y="73.3">GPIO16</text>
<text x="99.6" y="74.5">GND</text>
<text x="190.5" y="74.5">C9</text>
<text x="190.5" y="77.1">22uF</text>
<text x="201.9" y="77.1">100n</text>
<text x="201.9" y="74.5">C10</text>
<text x="208.8" y="73.3">GND</text>
<text x="224.8" y="73.3">10k</text>
<text x="61.5" y="83.4">GND</text>
<text x="127.6" y="88.5">6</text>
<text x="184.7" y="84.7">GND</text>
<text x="196.1" y="84.7">GND</text>
<text x="26" y="93.6">VCC</text>
<text x="127.6" y="93.6">4</text>
<text x="127.6" y="91">5</text>
<text x="33.2" y="101.4">R13</text>
<text x="127.6" y="101.2">1</text>
<text x="127.6" y="98.7">2</text>
<text x="127.6" y="96.1">3</text>
<text x="205" y="100.9">R7</text>
<text x="215.2" y="100.9">R9</text>
<text x="33.9" y="103.5">1k</text>
<text x="55.1" y="106.3">POS</text>
<text x="144.1" y="103.7">VCC</text>
<text x="204.5" y="103.7">210k</text>
<text x="214.6" y="103.7">210k</text>
<text x="55.1" y="111.4">NEG</text>
<text x="131.4" y="113.9">3</text>
<text x="131.4" y="111.4">4</text>
<text x="179.6" y="113.9">GND</text>
<text x="186.6" y="113.9">C6</text>
<text x="55.1" y="116.4">NC</text>
<text x="131.4" y="119">1</text>
<text x="131.4" y="116.4">2</text>
<text x="185.5" y="116.4">100n</text>
<text x="202.6" y="116.4">VCC</text>
<text x="43.7" y="122.8">GND</text>
<text x="146.6" y="121.5">GND</text>
<text x="179.6" y="127.9">GND</text>
<text x="210" y="132.7">R8</text>
<text x="210.4" y="135.5">1k</text>
<text x="256.5" y="135.2">SiPM</text>
<text x="262.2" y="135.2">board</text>
<text x="75.1" y="142.6">FB2</text>
<text x="187.3" y="139.3">VCC</text>
<text x="202.4" y="141.8">GND</text>
<text x="219.7" y="143.6">D2</text>
<text x="75" y="145.1">BLM18KG102SN1D</text>
<text x="111.4" y="144.9">D5</text>
<text x="155.4" y="145.6">+5V</text>
<text x="193" y="146.9">C7</text>
<text x="193" y="149.5">100n</text>
<text x="53.6" y="153.3">100R</text>
<text x="54.2" y="150.5">R16</text>
<text x="88.4" y="152.8">R15</text>
<text x="88.4" y="155.8">210k</text>
<text x="104.3" y="152">PMEG4010BEA.115</text>
<text x="221.7" y="153.3">JP2</text>
<text x="256.5" y="150.4">Amplifier</text>
<text x="24.9" y="161.9">100n</text>
<text x="24.9" y="159.4">C16</text>
<text x="34.3" y="159.4">C15</text>
<text x="34.3" y="161.9">4.7u</text>
<text x="43.2" y="159.1">C14</text>
<text x="43.2" y="161.6">4.7u</text>
<text x="57.2" y="159.4">C13</text>
<text x="57.2" y="161.9">4.7u</text>
<text x="72.4" y="159.4">C12</text>
<text x="72.4" y="161.9">4.7u</text>
<text x="105.9" y="160.9">MAX5026EUT_T</text>
<text x="111.7" y="158.3">U8</text>
<text x="141" y="159.6">L1</text>
<text x="187.2" y="157.1">GND</text>
<text x="141" y="162.2">47uH</text>
<text x="146.2" y="166.2">FB3</text>
<text x="226.6" y="162.2">GND</text>
<text x="139.3" y="168.5">BLM18KG102SN1D</text>
<text x="29.7" y="174.9">GND</text>
<text x="38.6" y="174.9">GND</text>
<text x="47.5" y="174.9">GND</text>
<text x="61.5" y="174.9">GND</text>
<text x="76.7" y="174.9">GND</text>
<text x="80.7" y="179.2">10k</text>
<text x="131.3" y="178.4">C11</text>
<text x="150.6" y="178.7">C18</text>
<text x="80.6" y="181.2">R14</text>
<text x="131.3" y="180.9">22uF</text>
<text x="150.6" y="181.2">22uF</text>
<text x="84.3" y="190.1">GND</text>
<text x="128.8" y="190.1">GND</text>
<text x="136.4" y="190.1">GND</text>
<text x="155.4" y="190.1">GND</text>
</g>
<g font-size="1.8" fill="#0000c2">
<text x="162.2" y="17.9">Sample</text>
<text x="170.4" y="17.9">and</text>
<text x="175" y="17.9">Hold</text>
<text x="180.5" y="17.9">/</text>
<text x="183" y="17.9">Peak</text>
<text x="188.7" y="17.9">Detector</text>
<text x="178.8" y="95.4">Pulse</text>
<text x="185.1" y="95.4">Discriminator</text>
<text x="198.9" y="95.4">(~0</text>
<text x="205.8" y="95.4">320</text>
<text x="210.6" y="95.4">mV)</text>
<text x="17.5" y="142.4">SiPM</text>
<text x="23.2" y="142.4">Bias</text>
<text x="28.4" y="142.4">27.5</text>
<text x="36.5" y="142.4">33.75</text>
<text x="43.2" y="142.4">V (not</text>
<text x="50.5" y="142.4">temp</text>
<text x="56.3" y="142.4">corrected)</text>
</g>
<g font-size="1.8" fill="#a90000">
<text x="46.3" y="23.9">1</text>
<text x="78.7" y="23.9">40</text>
<text x="46.3" y="26.4">2</text>
<text x="46.3" y="29">3</text>
<text x="78.7" y="29">38</text>
<text x="78.7" y="26.4">39</text>
<text x="180.9" y="29">1</text>
<text x="187.7" y="26.1" transform="rotate(-90 187.7 26.1)">3</text>
<text x="46.3" y="31.5">4</text>
<text x="46.3" y="34">5</text>
<text x="78.7" y="34">36</text>
<text x="78.7" y="31.5">37</text>
<text x="46.3" y="36.6">6</text>
<text x="46.3" y="39.1">7</text>
<text x="46.3" y="41.7">8</text>
<text x="78.7" y="41.7">33</text>
<text x="78.7" y="39.1">34</text>
<text x="78.7" y="36.6">35</text>
<text x="45.7" y="46.7">10</text>
<text x="46.3" y="44.2">9</text>
<text x="78.7" y="46.7">31</text>
<text x="78.7" y="44.2">32</text>
<text x="45.7" y="49.3">11</text>
<text x="45.7" y="51.8">12</text>
<text x="78.7" y="51.8">29</text>
<text x="78.7" y="49.3">30</text>
<text x="210.7" y="49">1</text>
<text x="219.2" y="50.2" transform="rotate(-90 219.2 50.2)">3</text>
<text x="222.2" y="49">2</text>
<text x="45.7" y="54.4">13</text>
<text x="45.7" y="56.9">14</text>
<text x="45.7" y="59.4">15</text>
<text x="78.7" y="59.4">26</text>
<text x="78.7" y="56.9">27</text>
<text x="78.7" y="54.4">28</text>
<text x="45.7" y="62">16</text>
<text x="45.7" y="64.5">17</text>
<text x="78.7" y="64.5">24</text>
<text x="78.7" y="62">25</text>
<text x="45.7" y="67.1">18</text>
<text x="45.7" y="69.6">19</text>
<text x="78.7" y="69.6">22</text>
<text x="78.7" y="67.1">23</text>
<text x="45.7" y="72.1">20</text>
<text x="60.7" y="77.5" transform="rotate(-90 60.7 77.5)">41</text>
<text x="63.2" y="77.5" transform="rotate(-90 63.2 77.5)">42</text>
<text x="65.8" y="77.5" transform="rotate(-90 65.8 77.5)">43</text>
<text x="78.7" y="72.1">21</text>
<text x="131.4" y="89.9">5</text>
<text x="131.4" y="87.4">6</text>
<text x="131.4" y="95">3</text>
<text x="131.4" y="92.5">4</text>
<text x="131.4" y="100.1">1</text>
<text x="131.4" y="97.5">2</text>
<text x="51.4" y="105.2">1</text>
<text x="51.4" y="110.2">2</text>
<text x="135.2" y="112.8">3</text>
<text x="135.2" y="110.2">4</text>
<text x="51.4" y="115.3">3</text>
<text x="135.2" y="117.9">1</text>
<text x="135.2" y="115.3">2</text>
<text x="196.1" y="125.5">4</text>
<text x="204.2" y="123.9" transform="rotate(-90 204.2 123.9)">5</text>
<text x="196.1" y="130.6">3</text>
<text x="211.4" y="128">1</text>
<text x="204.2" y="134.1" transform="rotate(-90 204.2 134.1)">2</text>
</g>
<g font-size="1.8" fill="#725600">
<text x="256.5" y="148.4">File:</text>
<text x="261.8" y="148.4">sipm_board.kicad_sch</text>
<text x="256.5" y="163.6">File:</text>
<text x="261.8" y="163.6">preamp.kicad_sch</text>
</g>
<g font-size="1.4" fill="#a90000">
<text x="106.1" y="34">1</text>
<text x="116.2" y="34">2</text>
<text x="142" y="38.7" transform="rotate(-90 142 38.7)">2</text>
<text x="207.7" y="41.7">6</text>
<text x="267.4" y="41.7">6</text>
<text x="142" y="43.8" transform="rotate(-90 142 43.8)">1</text>
<text x="177.2" y="46.7">3</text>
<text x="207.7" y="46.7">1</text>
<text x="236.9" y="46.7">3</text>
<text x="267.4" y="46.7">1</text>
<text x="177.2" y="49.3">4</text>
<text x="177.2" y="51.8">5</text>
<text x="232.2" y="54" transform="rotate(-90 232.2 54)">2</text>
<text x="236.9" y="49.3">4</text>
<text x="236.9" y="51.8">5</text>
<text x="207.7" y="59.4">2</text>
<text x="232.2" y="59" transform="rotate(-90 232.2 59)">1</text>
<text x="267.4" y="59.4">2</text>
<text x="197.9" y="73" transform="rotate(-90 197.9 73)">2</text>
<text x="197.9" y="78.1" transform="rotate(-90 197.9 78.1)">1</text>
<text x="184.8" y="119.1">2</text>
<text x="189.9" y="119.1">1</text>
<text x="214.4" y="140.3" transform="rotate(-90 214.4 140.3)">A</text>
<text x="65.4" y="147.1">1</text>
<text x="75.6" y="147.1">2</text>
<text x="189" y="145.4" transform="rotate(-90 189 145.4)">2</text>
<text x="214.4" y="149.2" transform="rotate(-90 214.4 149.2)">C</text>
<text x="138.2" y="150.5" transform="rotate(-90 138.2 150.5)">1</text>
<text x="189" y="150.5" transform="rotate(-90 189 150.5)">1</text>
<text x="31.5" y="158.1" transform="rotate(-90 31.5 158.1)">2</text>
<text x="40.4" y="158.1" transform="rotate(-90 40.4 158.1)">1</text>
<text x="49.3" y="158.1" transform="rotate(-90 49.3 158.1)">1</text>
<text x="63.2" y="158.1" transform="rotate(-90 63.2 158.1)">1</text>
<text x="78.5" y="158.1" transform="rotate(-90 78.5 158.1)">1</text>
<text x="31.5" y="163.2" transform="rotate(-90 31.5 163.2)">1</text>
<text x="40.4" y="163.2" transform="rotate(-90 40.4 163.2)">2</text>
<text x="49.3" y="163.2" transform="rotate(-90 49.3 163.2)">2</text>
<text x="63.2" y="163.2" transform="rotate(-90 63.2 163.2)">2</text>
<text x="78.5" y="163.2" transform="rotate(-90 78.5 163.2)">2</text>
<text x="127.7" y="164.8">5</text>
<text x="97.2" y="172.5">3</text>
<text x="97.2" y="169.9">4</text>
<text x="127.7" y="169.9">6</text>
<text x="138.2" y="170.8" transform="rotate(-90 138.2 170.8)">2</text>
<text x="142.9" y="172.5">1</text>
<text x="153.1" y="172.5">2</text>
<text x="127.7" y="180.1">1</text>
<text x="127.7" y="182.6">2</text>
</g>
<g font-size="1.4" fill="#006464">
<text x="181.4" y="47.7">+IN</text>
<text x="201.6" y="47.7">OUT</text>
<text x="202.3" y="42.6">V+</text>
<text x="241" y="47.7">+IN</text>
<text x="261.3" y="47.7">OUT</text>
<text x="262" y="42.6">V+</text>
<text x="181.4" y="50.3">-IN</text>
<text x="181.4" y="52.8">EN</text>
<text x="241" y="50.3">-IN</text>
<text x="241" y="52.8">EN</text>
<text x="202.3" y="60.4">V-</text>
<text x="262" y="60.4">V-</text>
<text x="121.6" y="165.8">VCC</text>
<text x="101.3" y="173.5">FB</text>
<text x="101.3" y="170.9">~{SHDN}</text>
<text x="122.7" y="170.9">LX</text>
<text x="120.3" y="181.1">PGND</text>
<text x="121.4" y="183.6">GND</text>
</g>
</svg>
